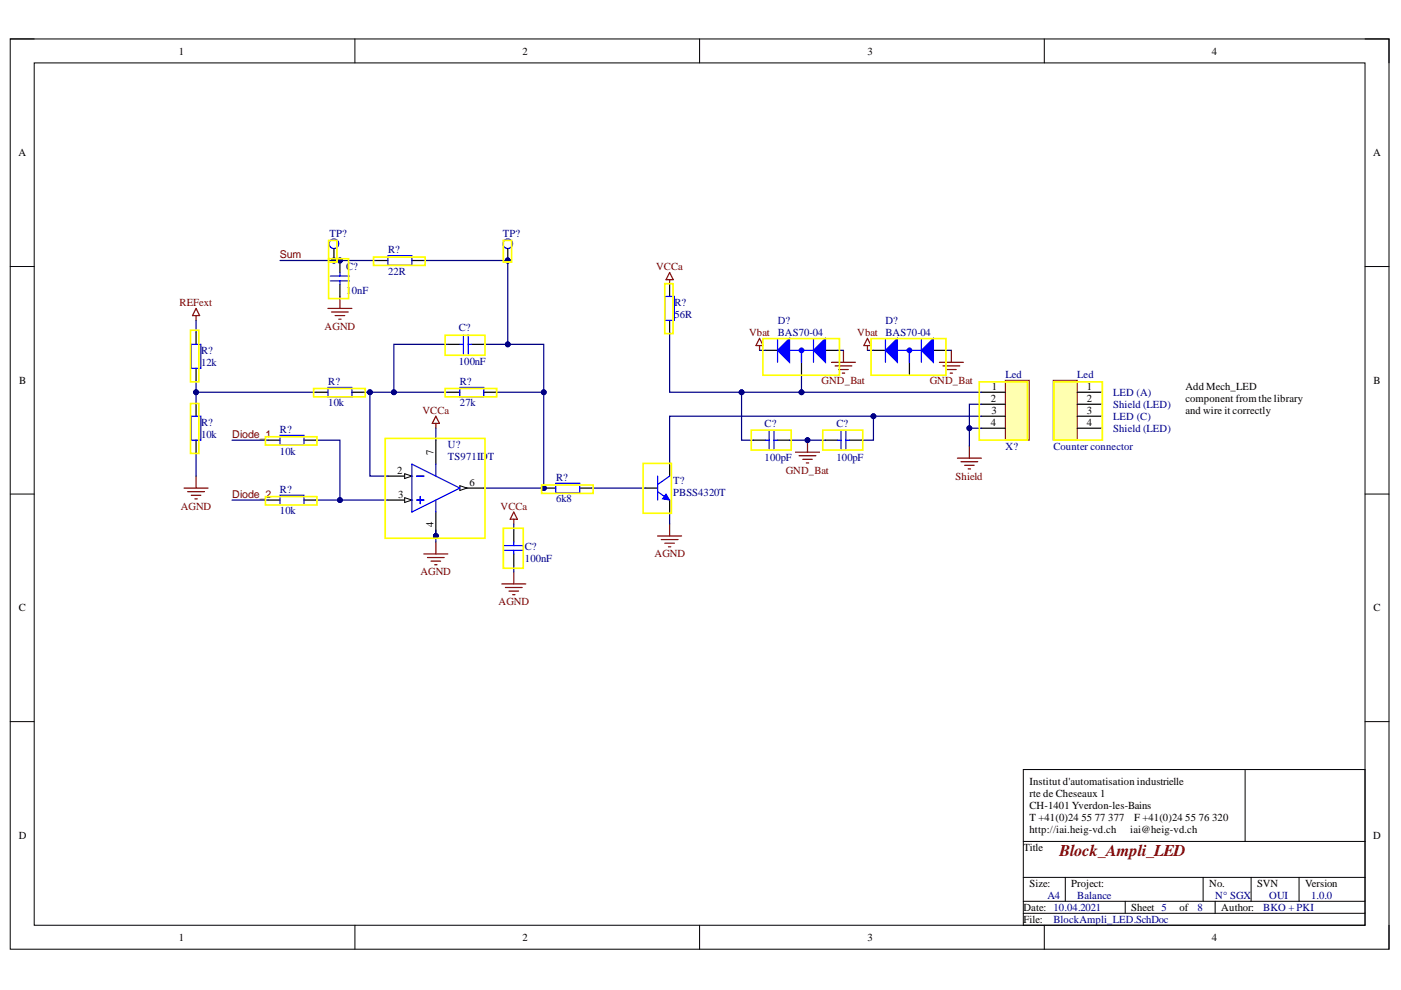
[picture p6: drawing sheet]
<svg xmlns="http://www.w3.org/2000/svg" width="297mm" height="210mm" viewBox="0 0 297 210" stroke-linecap="round" stroke-linejoin="round" font-family="sans-serif">
<path d="M2.2 8.3h292.3v193h-292.3z" fill="none" stroke="#000" stroke-width=".21"/>
<path d="M7.3 13.3h282.1v182.9h-282.1z" fill-rule="evenodd" fill="#fff"/>
<g fill="none" stroke="#000" stroke-width=".21">
<path d="M2.2 8.3h5.1M7.3 13.3h282.1v182.9h-282.1zM75.2 8.3v5M148.3 8.3v5M221.4 8.3v5M289.4 8.3h5.1v5M2.2 56.5h5.1M289.4 56.5h5.1M2.2 104.8h5.1M289.4 104.8h5.1M2.2 153h5.1M289.4 153h5.1"/>
<path d="M217 163.2h72.4v33h-72.4zM217 178.4h72.4M264 163.2v15.2M75.3 196.2v5.1M148.3 196.2v5.1M217 193.6h72.4M217 191.1h72.4M217 186h72.4M221.4 196.2v5.1M225.9 186v5.1M238.6 191.1v2.5M255.1 186v5.1"/>
<path d="M257.6 191.1v2.5M265.3 186v5.1M275.4 186v5.1M294.5 196.2v5.1"/>
</g>
<g fill="none" stroke="#800000" stroke-width=".26">
<path d="M142 59.3v1M142 57.8l.7 1.5h-1.5zM41.6 65.4l.7 1.5h-1.5zM41.6 66.9v1M69.5 65.4h5.1M70.3 66.2h3.6M71.1 66.9h2M71.8 67.7h.5M72.1 62.9v2.5M92.4 89.8v1M92.4 88.2l.8 1.6h-1.6zM39 103.5h5.1"/>
<path d="M39.8 104.2h3.5M40.6 105h2M41.3 105.8h.5M41.6 100.9v2.6M89.9 117.5h5M90.6 118.2h3.6M91.4 119h2M92.2 119.7h.5M92.4 114.9v2.6M108.9 110.1v1M108.9 108.6l.8 1.5h-1.5zM139.4 113.6h5.1"/>
<path d="M140.2 114.4h3.6M141 115.2h2M141.7 115.9h.5M142 111.1v2.5M106.4 123.8h5.1M107.1 124.6h3.6M107.9 125.3h2M108.7 126.1h.5M108.9 121.3v2.5"/>
</g>
<g fill="none" stroke="#000" stroke-width=".26">
<path d="M70.8 52.7v2.5M79.7 55.2h2.5M87.3 55.2h2.6M41.6 70.5v2.5M41.6 78.1v2.5M72.1 60.3v2.6M94.9 73h2.6M100 73h2.6M142 60.3v2.6M142 67.9v2.6M41.6 85.7v2.5M41.6 93.3v2.6"/>
<path d="M56.8 93.3h2.6M64.4 93.3h2.6M67 83.2h2.5M74.6 83.2h2.6M94.9 83.2h2.6M102.6 83.2h2.5M142 98.4v2.5M56.8 106h2.6M64.4 106h2.6M108.9 112.4v2.5M108.9 117.5v2.5M115.3 103.5h2.5"/>
<path d="M122.9 103.5h2.6M136.9 103.5h2.5M142 106v2.6"/>
</g>
<g fill="none" stroke="#00f" stroke-width=".26">
<path d="M70 58.5h4.1M70 59.6h4.1M72.1 57.8v.7M72.1 59.6v.7M82.2 54.2h5.1v2.1h-5.1zM40.6 73h2v5.1h-2zM97.5 73h.8M98.3 71v4M99.3 71v4M99.3 73h.7M141 62.9h2v5h-2zM40.6 88.2h2v5.1h-2z"/>
<path d="M59.4 92.3h5v2h-5zM69.5 82.2h5.1v2h-5.1zM97.5 82.2h5.1v2h-5.1zM59.4 105h5v2h-5zM106.9 115.7h4.1M106.9 116.7h4.1M108.9 114.9v.8M108.9 116.7v.8M117.8 102.5h5.1v2h-5.1zM139.4 104.2l2.6 1.8M139.4 100.9v5.1M142 100.9l-2.6 1.8"/>
<circle cx="70.8" cy="51.7" r="1.02"/>
<circle cx="107.7" cy="51.7" r="1.02"/>
</g>
<path d="M141.2 104.8l.8 1.2-1.5-.2z" fill="#00f"/>
<path d="M141.2 104.8l.8 1.2-1.5-.2z" fill="none" stroke="#00f" stroke-width=".21"/>
<path d="M82.2 100.9h5.1" fill="none" stroke="#000" stroke-width=".26"/>
<path d="M85.8 100.4l1.5 .5-1.5 .6z" fill="#f8fcff"/>
<path d="M85.8 100.4l1.5 .5-1.5 .6z" fill="none" stroke="#000" stroke-width=".21"/>
<path d="M82.2 106h5.1" fill="none" stroke="#000" stroke-width=".26"/>
<path d="M85.8 105.5l1.5 .5-1.5 .5z" fill="#f8fcff"/>
<path d="M85.8 105.5l1.5 .5-1.5 .5z" fill="none" stroke="#000" stroke-width=".21"/>
<path d="M97.5 103.5h5.1" fill="none" stroke="#000" stroke-width=".26"/>
<path d="M97.5 103l1.5 .5-1.5 .5z" fill="#f8fcff"/>
<path d="M97.5 103l1.5 .5-1.5 .5z" fill="none" stroke="#000" stroke-width=".21"/>
<path d="M92.4 93.3v5.1" fill="none" stroke="#000" stroke-width=".26"/>
<path d="M87.3 98.4l10.2 5.1-10.2 5.1zM92.4 98.4v2.5M88.3 100.9h1.6M88.3 106h1.6M89.1 105.3v1.5M92.4 106v2.6" fill="none" stroke="#00f" stroke-width=".26"/>
<path d="M168.7 95.9h5M169.4 96.6h3.6M170.2 97.4h2M171 98.2h.5M171.2 93.3v2.6" fill="none" stroke="#800000" stroke-width=".26"/>
<circle cx="171.2" cy="93.3" r=".51" fill="#000080"/>
<circle cx="171.2" cy="93.3" r=".51" fill="none" stroke="#000080" stroke-width=".21"/>
<path d="M169.9 76.8v2.6M175 74.3h2.6M159.8 93.3h2.5M164.9 93.3h2.5M175 93.3h2.6M180.1 93.3h2.5" fill="none" stroke="#000" stroke-width=".26"/>
<path d="M162.3 93.3h.8M163.1 91.3v4.1M164.1 91.3v4.1M164.1 93.3h.8M177.6 93.3h.7M178.3 91.3v4.1M179.3 93.3h.8M179.3 91.3v4.1" fill="none" stroke="#00f" stroke-width=".26"/>
<path d="M175 71.7v5.1l-2.5-2.5z" fill="#00f"/>
<path d="M172.5 71.7v5.1M175 71.7v5.1l-2.5-2.5z" fill="none" stroke="#00f" stroke-width=".26"/>
<path d="M162.3 74.3h2.6" fill="none" stroke="#000" stroke-width=".26"/>
<path d="M164.9 74.3l2.5-2.6v5.1z" fill="#00f"/>
<path d="M164.9 74.3l2.5-2.6v5.1zM164.9 71.7v5.1M167.4 74.3h5.1M169.9 74.3v2.5" fill="none" stroke="#00f" stroke-width=".26"/>
<circle cx="169.9" cy="74.3" r=".51" fill="#00f"/>
<circle cx="169.9" cy="74.3" r=".51" fill="none" stroke="#00f" stroke-width=".21"/>
<path d="M161 71.7l.8 1.6h-1.5zM161 73.3v1M176.3 76.8h5.1M177.1 77.6h3.5M177.8 78.4h2M178.6 79.1h.5M178.8 74.3v2.5" fill="none" stroke="#800000" stroke-width=".26"/>
<path d="M192.8 76.8v2.6M197.9 74.3h2.5" fill="none" stroke="#000" stroke-width=".26"/>
<path d="M195.4 74.3l2.5-2.6v5.1z" fill="#00f"/>
<path d="M195.4 74.3l2.5-2.6v5.1zM195.4 71.7v5.1" fill="none" stroke="#00f" stroke-width=".26"/>
<path d="M185.2 74.3h2.5" fill="none" stroke="#000" stroke-width=".26"/>
<path d="M190.3 71.7v5.1l-2.6-2.5z" fill="#00f"/>
<path d="M187.7 71.7v5.1M190.3 71.7v5.1l-2.6-2.5zM190.3 74.3h5.1M192.8 74.3v2.5" fill="none" stroke="#00f" stroke-width=".26"/>
<circle cx="192.8" cy="74.3" r=".51" fill="#00f"/>
<circle cx="192.8" cy="74.3" r=".51" fill="none" stroke="#00f" stroke-width=".21"/>
<path d="M183.9 71.7l.8 1.6h-1.5zM183.9 73.3v1M199.2 76.8h5.1M199.9 77.6h3.6M200.7 78.4h2M201.5 79.1h.5M201.7 74.3v2.5" fill="none" stroke="#800000" stroke-width=".26"/>
<path d="M213.1 80.6h5.1v12.7h-5.1z" fill-rule="evenodd" fill="#ffffb0"/>
<path d="M213.1 80.6h5.1v12.7h-5.1z" fill="none" stroke="#800000" stroke-width=".21"/>
<path d="M208.1 85.7h5M208.1 88.2h5M208.1 90.8h5M208.1 83.2h5" fill="none" stroke="#000" stroke-width=".26"/>
<path d="M203 97.1h5.1M203.7 97.9h3.6M204.5 98.7h2M205.3 99.4h.5M205.5 94.6v2.5" fill="none" stroke="#800000" stroke-width=".26"/>
<path d="M223.3 80.6h5.1v12.7h-5.1z" fill-rule="evenodd" fill="#ffffb0"/>
<path d="M223.3 80.6h5.1v12.7h-5.1z" fill="none" stroke="#800000" stroke-width=".21"/>
<path d="M228.4 85.7h5.1M228.4 88.2h5.1M228.4 90.8h5.1M228.4 83.2h5.1" fill="none" stroke="#000" stroke-width=".26"/>
<path d="M251.3 80.6h25.4v12.7h-25.4z" fill-rule="evenodd" fill="#fff"/>
<path d="M251.3 80.6h25.4v12.7h-25.4z" fill="none" stroke="#fff" stroke-width=".21"/>
<path d="M59.4 55.2h20.3M41.6 83.2h25.4M49.2 93.3h7.6M49.2 106h7.6M108.9 111.1v1.3" fill="none" stroke="#000080" stroke-width=".26"/>
<circle cx="41.6" cy="83.2" r=".51" fill="#000080"/>
<circle cx="41.6" cy="83.2" r=".51" fill="none" stroke="#000080" stroke-width=".21"/>
<path d="M41.6 67.9v2.6M41.6 95.9v5M67 93.3h5.1v12.7" fill="none" stroke="#000080" stroke-width=".26"/>
<circle cx="72.1" cy="106" r=".51" fill="#000080"/>
<circle cx="72.1" cy="106" r=".51" fill="none" stroke="#000080" stroke-width=".21"/>
<path d="M94.9 73h-11.4v10.2" fill="none" stroke="#000080" stroke-width=".26"/>
<circle cx="83.5" cy="83.2" r=".51" fill="#000080"/>
<circle cx="83.5" cy="83.2" r=".51" fill="none" stroke="#000080" stroke-width=".21"/>
<path d="M78.4 83.2v17.7h3.8M92.4 90.8v2.5M92.4 112.4v2.5M108.9 120v1.3M142 108.6v2.5" fill="none" stroke="#000080" stroke-width=".26"/>
<circle cx="78.4" cy="83.2" r=".51" fill="#000080"/>
<circle cx="78.4" cy="83.2" r=".51" fill="none" stroke="#000080" stroke-width=".21"/>
<path d="M115.3 83.2v20.3h-12.7" fill="none" stroke="#000080" stroke-width=".26"/>
<circle cx="115.3" cy="83.2" r=".51" fill="#000080"/>
<circle cx="115.3" cy="83.2" r=".51" fill="none" stroke="#000080" stroke-width=".21"/>
<path d="M102.6 73h12.7v10.2h-10.2M125.5 103.5h11.4" fill="none" stroke="#000080" stroke-width=".26"/>
<circle cx="107.7" cy="73" r=".51" fill="#000080"/>
<circle cx="107.7" cy="73" r=".51" fill="none" stroke="#000080" stroke-width=".21"/>
<circle cx="115.3" cy="83.2" r=".51" fill="#000080"/>
<circle cx="115.3" cy="83.2" r=".51" fill="none" stroke="#000080" stroke-width=".21"/>
<path d="M167.4 93.3h7.6" fill="none" stroke="#000080" stroke-width=".26"/>
<circle cx="171.2" cy="93.3" r=".51" fill="#000080"/>
<circle cx="171.2" cy="93.3" r=".51" fill="none" stroke="#000080" stroke-width=".21"/>
<path d="M161 74.3h1.3M169.9 79.4v3.8h38.2M177.6 74.3h1.2M183.9 74.3h1.3M200.4 74.3h1.3" fill="none" stroke="#000080" stroke-width=".26"/>
<circle cx="169.9" cy="83.2" r=".51" fill="#000080"/>
<circle cx="169.9" cy="83.2" r=".51" fill="none" stroke="#000080" stroke-width=".21"/>
<path d="M157.2 83.2v10.1h2.6" fill="none" stroke="#000080" stroke-width=".26"/>
<circle cx="157.2" cy="83.2" r=".51" fill="#000080"/>
<circle cx="157.2" cy="83.2" r=".51" fill="none" stroke="#000080" stroke-width=".21"/>
<path d="M208.1 90.8h-2.6v3.8" fill="none" stroke="#000080" stroke-width=".26"/>
<circle cx="205.5" cy="90.8" r=".51" fill="#000080"/>
<circle cx="205.5" cy="90.8" r=".51" fill="none" stroke="#000080" stroke-width=".21"/>
<path d="M208.1 85.7h-2.6v5.1" fill="none" stroke="#000080" stroke-width=".26"/>
<circle cx="205.5" cy="90.8" r=".51" fill="#000080"/>
<circle cx="205.5" cy="90.8" r=".51" fill="none" stroke="#000080" stroke-width=".21"/>
<path d="M185.2 88.2v5.1h-2.6" fill="none" stroke="#000080" stroke-width=".26"/>
<circle cx="185.2" cy="88.3" r=".51" fill="#000080"/>
<circle cx="185.2" cy="88.3" r=".51" fill="none" stroke="#000080" stroke-width=".21"/>
<path d="M107.7 55.2v17.8" fill="none" stroke="#000080" stroke-width=".26"/>
<circle cx="107.7" cy="73" r=".51" fill="#000080"/>
<circle cx="107.7" cy="73" r=".51" fill="none" stroke="#000080" stroke-width=".21"/>
<path d="M67 106h15.2" fill="none" stroke="#000080" stroke-width=".26"/>
<circle cx="72.1" cy="106" r=".51" fill="#000080"/>
<circle cx="72.1" cy="106" r=".51" fill="none" stroke="#000080" stroke-width=".21"/>
<path d="M77.2 83.2h17.7" fill="none" stroke="#000080" stroke-width=".26"/>
<circle cx="78.4" cy="83.2" r=".51" fill="#000080"/>
<circle cx="78.4" cy="83.2" r=".51" fill="none" stroke="#000080" stroke-width=".21"/>
<circle cx="83.5" cy="83.2" r=".51" fill="#000080"/>
<circle cx="83.5" cy="83.2" r=".51" fill="none" stroke="#000080" stroke-width=".21"/>
<path d="M208.1 88.2h-66.1v10.2" fill="none" stroke="#000080" stroke-width=".26"/>
<circle cx="185.2" cy="88.3" r=".51" fill="#000080"/>
<circle cx="185.2" cy="88.3" r=".51" fill="none" stroke="#000080" stroke-width=".21"/>
<path d="M142 70.5v12.7h27.9" fill="none" stroke="#000080" stroke-width=".26"/>
<circle cx="169.9" cy="83.2" r=".51" fill="#000080"/>
<circle cx="169.9" cy="83.2" r=".51" fill="none" stroke="#000080" stroke-width=".21"/>
<circle cx="157.2" cy="83.2" r=".51" fill="#000080"/>
<circle cx="157.2" cy="83.2" r=".51" fill="none" stroke="#000080" stroke-width=".21"/>
<path d="M41.6 80.6v5.1" fill="none" stroke="#000080" stroke-width=".26"/>
<circle cx="41.6" cy="83.2" r=".51" fill="#000080"/>
<circle cx="41.6" cy="83.2" r=".51" fill="none" stroke="#000080" stroke-width=".21"/>
<path d="M89.9 55.2h17.8" fill="none" stroke="#000080" stroke-width=".26"/>
<g fill="none" stroke="#ff0" stroke-width=".35">
<path d="M69.7 54.9h4.2v8.4h-4.2zM69.7 51h1.7v4.6h-1.7zM79.2 54.5h10.9v1.8h-10.9zM106.7 51h1.8v4.6h-1.8zM40.4 70h1.8v11h-1.8zM94.4 71.1h8.4v4.2h-8.4zM140.9 60.1h1.8v10.6h-1.8zM161.7 71.8h16.3v7.8h-16.3zM184.7 71.8h15.9v7.8h-15.9zM40.4 85.5h1.8v10.6h-1.8zM56.3 92.6h10.9v1.8h-10.9zM66.5 82.4h10.9v1.7h-10.9z"/>
<path d="M81.7 93h21.1v21.1h-21.1zM94.4 82.4h10.9v1.7h-10.9zM136.3 98.2h6v10.6h-6zM159.3 91.2h8.4v4.2h-8.4zM174.4 91.2h8.5v4.2h-8.5zM207.6 81h10.2v12.3h-10.2zM223.5 81h10.2v12.3h-10.2zM56.3 105.3h10.9v1.8h-10.9zM106.7 112h4.2v8.5h-4.2zM114.8 102.8h11v1.8h-11z"/>
</g>
<text font-size="6" fill="#000080" x="91.7" y="112.5">PIU?04</text>
<g font-size="3.5" fill="#000080">
<text x="71.3" y="57.1">PIC?02</text>
<text x="106.9" y="54.7">PITP?01</text>
</g>
<text font-size="3.5" fill="#800000" x="224.6" y="181.5">Block_Ampli_LED</text>
<g font-size="2.3">
<text x="37.9" y="11.6">1</text>
<text x="110.8" y="11.6">2</text>
<text x="183.9" y="11.6">3</text>
<text x="256.9" y="11.6">4</text>
<text x="3.9" y="33.1">A</text>
<text x="291.2" y="33.1">A</text>
<text x="4.1" y="81.4">B</text>
<text x="210.3" y="82.6">1</text>
<text x="230.4" y="82.6">1</text>
<text x="251.3" y="82.6">Add Mech_LED</text>
<text x="291.2" y="81.4">B</text>
<text x="210.1" y="85.2">2</text>
<text x="210.2" y="87.7">3</text>
<text x="230.4" y="85.2">2</text>
<text x="230.4" y="87.7">3</text>
<text x="251.3" y="85.2">component from the library</text>
<text x="251.3" y="87.7">and wire it correctly</text>
<text x="210.1" y="90.2">4</text>
<text x="230.4" y="90.2">4</text>
<text x="84.2" y="100.4">2</text>
<text x="91.9" y="96.4" transform="rotate(-90 91.9 96.4)">7</text>
<text x="84.4" y="105.5">3</text>
<text x="99.5" y="103">6</text>
<text x="91.9" y="111.7" transform="rotate(-90 91.9 111.7)">4</text>
<text x="4" y="129.6">C</text>
<text x="291.2" y="129.6">C</text>
<text x="218.3" y="166.4">Institut d'automatisation industrielle</text>
<text x="218.3" y="169">rte de Cheseaux 1</text>
<text x="218.3" y="171.5">CH-1401 Yverdon-les-Bains</text>
<text x="4" y="177.8">D</text>
<text x="218.3" y="174">T +41(0)24</text>
<text x="218.3" y="176.6">http://iai.heig-vd.ch</text>
<text x="229.3" y="174">55</text>
<text x="232.1" y="174">77</text>
<text x="235" y="174">377</text>
<text x="239.6" y="176.6">iai@heig-vd.ch</text>
<text x="240.5" y="174">F +41(0)24</text>
<text x="251.3" y="174">55</text>
<text x="254.1" y="174">76</text>
<text x="257" y="174">320</text>
<text x="291.2" y="177.8">D</text>
<text x="217" y="180.5">Title</text>
<text x="218.3" y="188.1">Size:</text>
<text x="227.1" y="188.1">Project:</text>
<text x="256.4" y="188.1">No.</text>
<text x="266.5" y="188.1">SVN</text>
<text x="276.7" y="188.1">Version</text>
<text x="217" y="193.1">Date: 10.04.2021</text>
<text x="217" y="195.7">File:</text>
<text x="239.8" y="193.1">Sheet 5</text>
<text x="250.1" y="193.1">of</text>
<text x="258.9" y="193.1">Author:</text>
<text x="37.9" y="199.5">1</text>
<text x="110.8" y="199.5">2</text>
<text x="183.9" y="199.5">3</text>
<text x="256.9" y="199.5">4</text>
</g>
<g font-size="2.3" fill="#000080">
<text x="69.9" y="50.2">TP?</text>
<text x="82.3" y="53.7">R?</text>
<text x="106.6" y="50.2">TP?</text>
<text x="73.4" y="57.3">C?</text>
<text x="82.3" y="58.3">22R</text>
<text x="73.4" y="62.3">1</text>
<text x="74.6" y="62.3">0nF</text>
<text x="143" y="64.9">R?</text>
<text x="97.2" y="70.2">C?</text>
<text x="143" y="67.4">56R</text>
<text x="164.9" y="68.7">D?</text>
<text x="164.9" y="71.2">BAS70-04</text>
<text x="187.7" y="68.7">D?</text>
<text x="187.7" y="71.2">BAS70-04</text>
<text x="42.6" y="75">R?</text>
<text x="42.6" y="77.5">12k</text>
<text x="97.2" y="77.3">100nF</text>
<text x="69.6" y="81.6">R?</text>
<text x="97.5" y="81.6">R?</text>
<text x="213.2" y="80.1">Led</text>
<text x="228.4" y="80.1">Led</text>
<text x="236" y="83.9">LED (A)</text>
<text x="69.6" y="86.2">10k</text>
<text x="97.5" y="86.2">27k</text>
<text x="236" y="89">LED (C)</text>
<text x="236" y="86.4">Shield (LED)</text>
<text x="42.6" y="90.2">R?</text>
<text x="42.6" y="92.8">10k</text>
<text x="59.4" y="91.7">R?</text>
<text x="95" y="95">U?</text>
<text x="162.1" y="90.5">C?</text>
<text x="177.3" y="90.5">C?</text>
<text x="213.2" y="95.4">X?</text>
<text x="223.3" y="95.4">Counter connector</text>
<text x="236" y="91.5">Shield (LED)</text>
<text x="59.4" y="96.4">10k</text>
<text x="95" y="97.6">TS971ID</text>
<text x="103.4" y="97.6">T</text>
<text x="117.9" y="102">R?</text>
<text x="162.1" y="97.7">100pF</text>
<text x="177.3" y="97.7">100pF</text>
<text x="59.4" y="104.5">R?</text>
<text x="117.9" y="106.5">6k8</text>
<text x="142.7" y="102.7">T?</text>
<text x="142.7" y="105.3">PBSS4320T</text>
<text x="59.4" y="109.1">10k</text>
<text x="111.3" y="116.7">C?</text>
<text x="111.3" y="119.2">100nF</text>
<text x="222.1" y="190.6">A4</text>
<text x="228.4" y="190.6">Balance</text>
<text x="257.7" y="190.6">N° SGX</text>
<text x="269.1" y="190.6">OUI</text>
<text x="278" y="190.6">1.0.0</text>
<text x="223.3" y="195.7">BlockAmpli_LED.SchDoc</text>
<text x="253.9" y="193.1">8</text>
<text x="267.8" y="193.1">BKO + PKI</text>
</g>
<g font-size="2.3" fill="#800000">
<text x="59.4" y="54.7">Sum</text>
<text x="139.1" y="57.3">VCCa</text>
<text x="38.1" y="64.9">REFext</text>
<text x="68.8" y="69.9">AGND</text>
<text x="158.8" y="71.2">Vbat</text>
<text x="181.7" y="71.2">Vbat</text>
<text x="174.2" y="81.4">GND_Bat</text>
<text x="197.1" y="81.4">GND_Bat</text>
<text x="89.6" y="87.7">VCCa</text>
<text x="49.2" y="92.8">Diode_1</text>
<text x="166.6" y="100.4">GND_Bat</text>
<text x="202.6" y="101.7">Shield</text>
<text x="49.2" y="105.5">Diode_2</text>
<text x="38.3" y="108">AGND</text>
<text x="106.1" y="108">VCCa</text>
<text x="138.8" y="118.2">AGND</text>
<text x="89.1" y="122">AGND</text>
<text x="105.7" y="128.3">AGND</text>
</g>
<text font-size="1.1" fill="#000080" x="114.7" y="103.7">PIR?01</text>
</svg>
